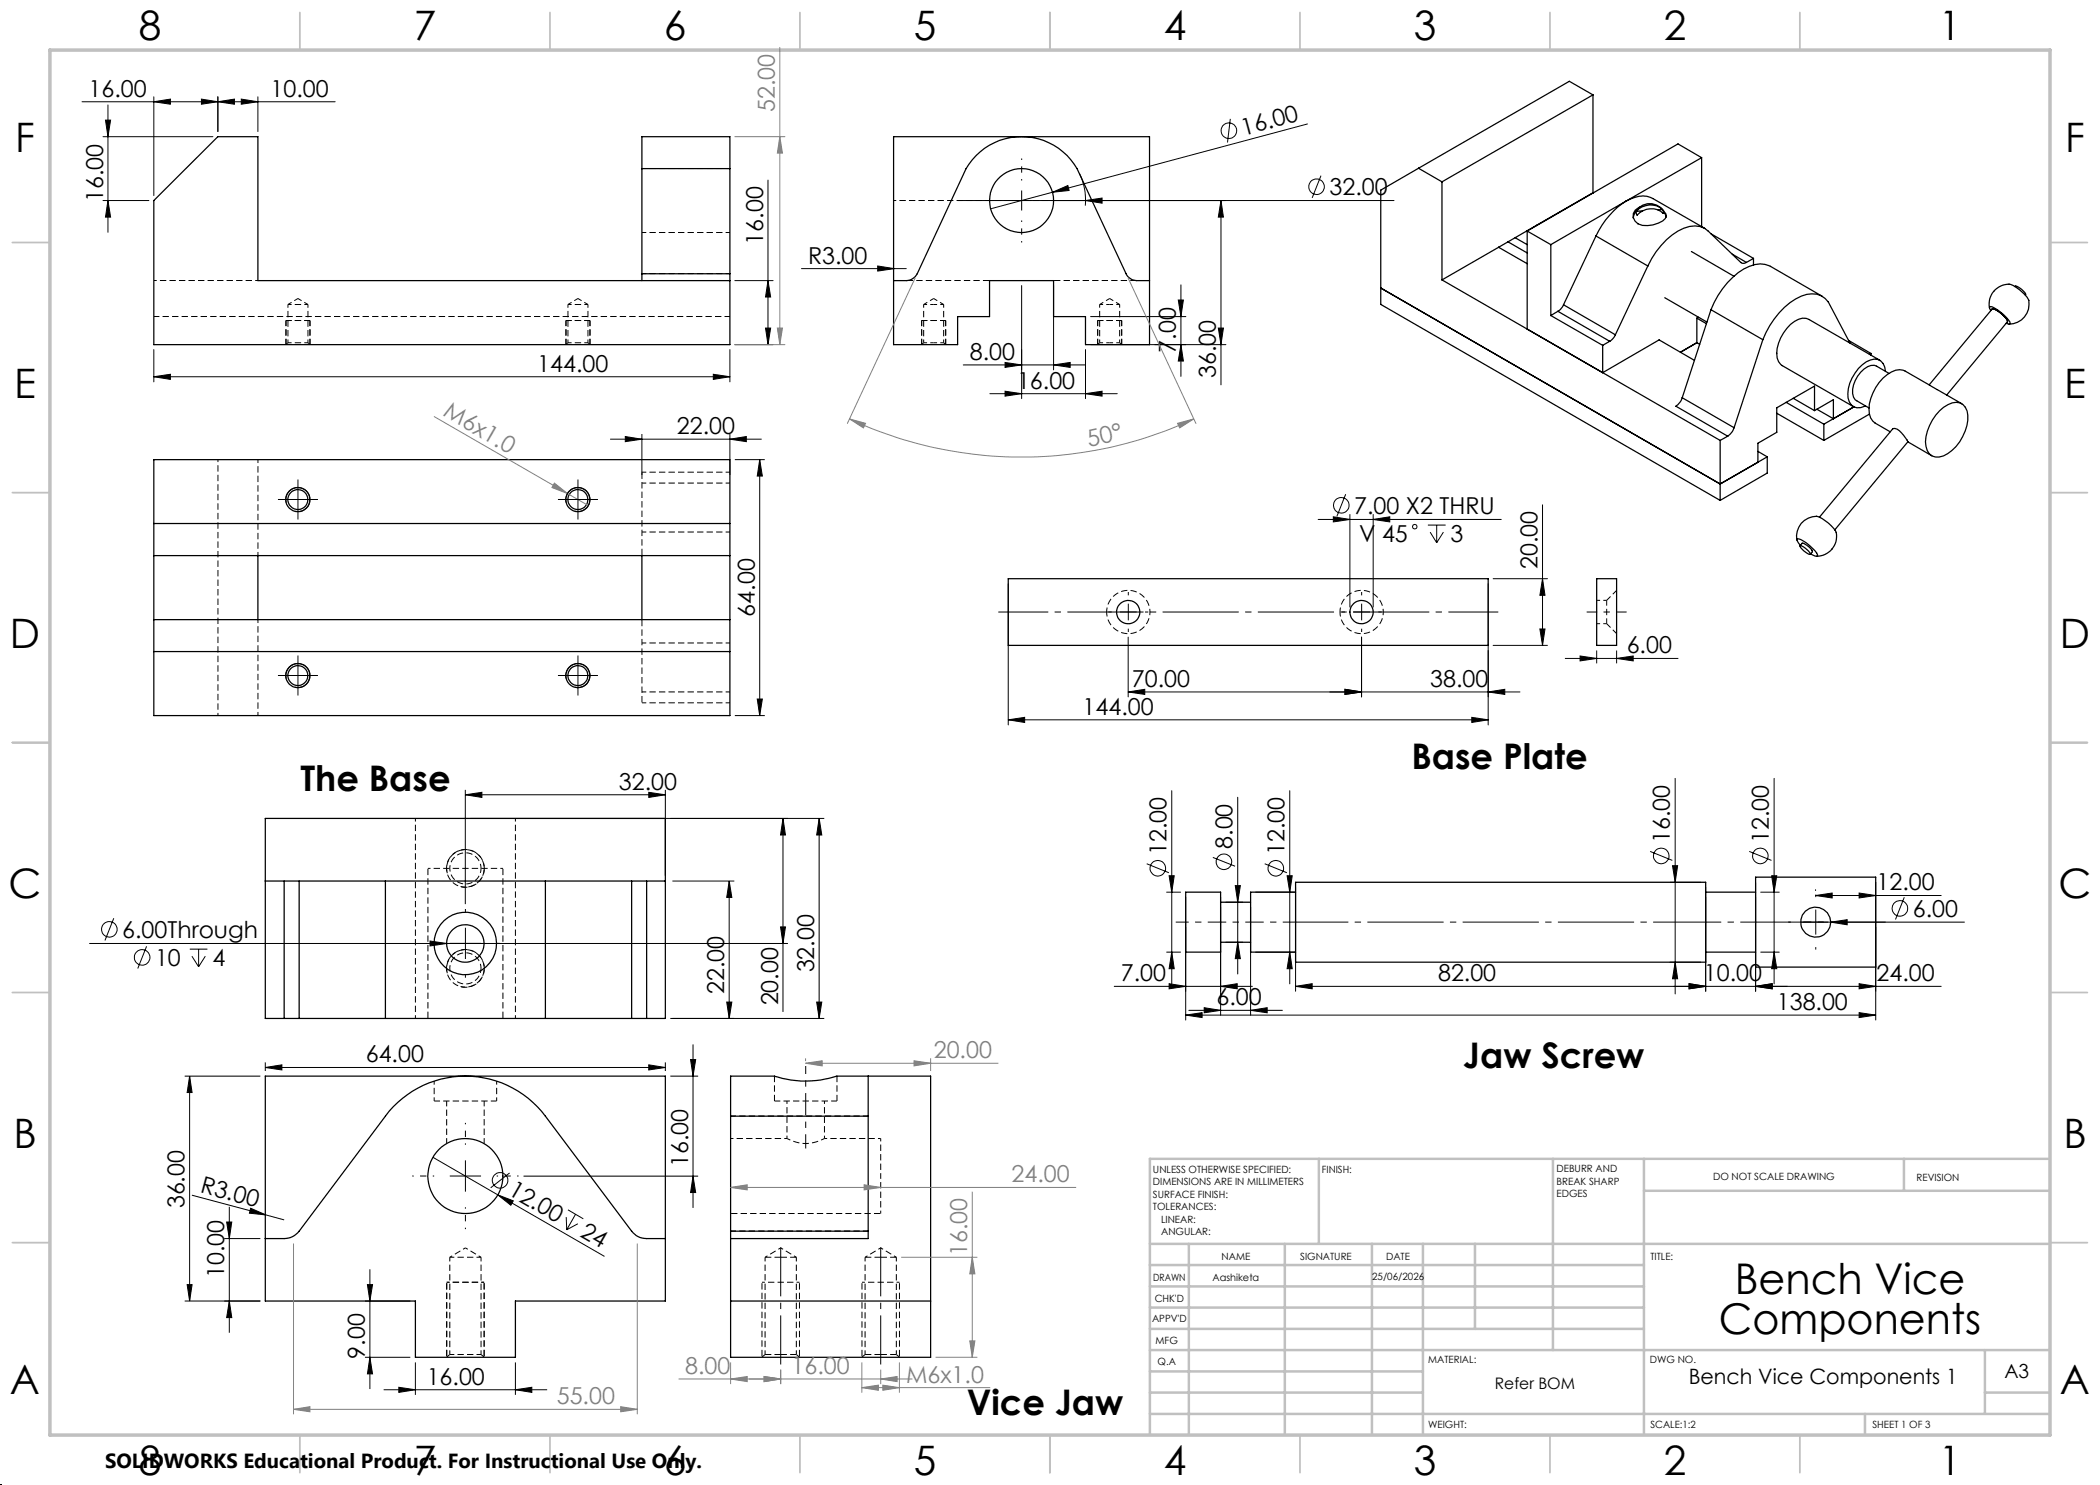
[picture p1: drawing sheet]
<svg xmlns="http://www.w3.org/2000/svg" width="420mm" height="297mm" viewBox="0 0 420 297" stroke-linecap="round" stroke-linejoin="round" font-family="sans-serif">
<g fill="none" stroke="#000" stroke-width=".25">
<path d="M318.6 19l-30.2 17.4M318.6 19v19.6M318.6 19l-4.7-2.7-30.2 17.4M128.4 33.7v-6.4h17.6v6.4M128.4 33.7h17.6M128.4 33.7v21M146 33.7v21M178.7 27.3h51.2v41.6h-12.8v-5.6h-6.4v-7.2h-12.8v7.2h-6.4v5.6h-12.8zM283.7 33.7l-7.5 4.3v22.9l67.8 39.2M283.7 33.7l4.7 2.7M288.4 36.4v19.6M318.6 38.6l-11.3 6.5"/>
<path d="M318.6 38.6h.1M340.3 31.5l-4.7-2.7-30.2 17.4M340.3 31.5l-15.1 8.7M340.3 31.5v13.8M30.8 40.1l12.8-12.8h8v28.8h94.4v12.8h-115.2zM128.4 54.7v1.4M128.4 54.7h17.6M146 54.7v1.4M178.7 56.1h2.6a2.57 2.57 0 0 0 2.1-1.4l9.8-21a12.8 12.8 0 0 1 22.2 0l9.8 21a2.46 2.46 0 0 0 2.2 1.4h2.5M276.2 57.6l67.8 39.2 9.4-5.4M288.4 56l55.6 32.1M299.7 49.5l-11.3 6.5"/>
<path d="M299.7 49.5l5.7 3.2M301.6 48.4l3.8 2.2M303 47.6l2.4 1.3M305.4 46.2v19.6M305.4 46.2l4.8 2.7M307.3 45.1h.1M307.3 45.1l-7.6 4.4M310.2 48.9v14.2M319.2 47.2l10.4 6M319.2 47.2l-6.5 13.8M325.2 40.2a16.8 16.8 0 0 0-6 7M325.2 40.2a5.4 5.4 0 0 1 5.4-.5l10.4 6"/>
<path d="M325.2 40.2l-15 8.7M327.9 41.4a1.78 1.78 0 0 0-1.3 1.6 1.78 1.78 0 0 0 1 1.8 5.3 5.3 0 0 0 5.5-1.1l.2-.5-.1-.4-.3-.3M328.5 42.2l-1.2 .1M329.6 53.2l-6.5 13.8M332.5 41.9a3.7 3.7 0 0 0-5.2 .4M332.5 41.9l.2 .4-.1 .4a3.7 3.7 0 0 0-5.2 .3l-.1-.7M332.5 41.9l-.9 .1M333 59.5l8.4 4.9M333.2 43.4a3.3 3.3 0 0 0-3.3-2.7 3.3 3.3 0 0 0-3.3 2.9M338.3 50.3l8.5 4.9M342.2 46.8l8.5 4.9M346.5 50.8l2.8 1.7"/>
<path d="M349.3 52.5a.98 .98 0 0 1-1.1 0l-6.6-6.3a4.2 4.2 0 0 0-4.8-.6 14.5 14.5 0 0 0-7.2 7.6M350.7 51.7l-1.4 .8M350.7 51.7v1.3M364.5 59.3l-10.4-6a5.2 5.2 0 0 0-5.3 .5 16.3 16.3 0 0 0-6.6 8.1M403 57.3l.1-.1a3.1 3.1 0 0 1 2 1.7v.1M310.2 63.1l10.3 6M311.6 62.3l-1.4 .8M311.6 62.3l10.3 6M312.7 61l-.6 .9-.5 .4M312.7 61l10.4 6M320.5 69.1v5.4l11.3-6.5 7.1 4.1M321.9 68.3l-1.4 .8"/>
<path d="M323.1 67l-.5 .7-.7 .6M336.4 79.5a3.4 3.4 0 0 1-1.2 1.7l10.3 6M336.4 79.5l10.4 6M339.4 68.5l-3.3 1.9M339.4 63.6v4.9M339.4 68.5l.5 .4M339.4 63.6l1.9 1.1M339.7 63.5l-.3 .1M342.2 61.9l10.4 6M342.2 61.9l-5.8 17.6M352.6 67.9a15.7 15.7 0 0 1 7.7-8.7 4.2 4.2 0 0 1 5.4 1.2l4.3 8.2M352.6 67.9l-5.8 17.6"/>
<path d="M358.6 79.7l4.3 2.4M369.7 68.1l4.5 2.6M374.2 70.7l-.3 .2M374.2 70.7v.3M376 72.1l-14.2-8.2a3.8 3.8 0 0 0-4.4 1.8 7.7 7.7 0 0 0-2 5.9l.3 .7 .7 .8 14.3 8.2M377.1 74.3a2.17 2.17 0 0 0-3-2.3 7.9 7.9 0 0 0-4.5 7.6 2.17 2.17 0 0 0 3.5 1.6M377.8 74.7l-2.5-1.5a2.28 2.28 0 0 0-2.5 .6 5.7 5.7 0 0 0-2.1 5.6l.3 .5 2.8 1.7M385.9 77l-4.9-2.8a2.76 2.76 0 0 0-2.7 .2 9 9 0 0 0-4.4 8.4l.2 .8 .4 .6 .5 .4 3 1.8M386 77.1l1.4 .8M387.5 77.9l4.9 2.8M397.9 61.6a3.9 3.9 0 0 1 4.3-4.7 8.2 8.2 0 0 1 3.6 3.2 4 4 0 0 1-4 4.7M398.1 62.1l-.2-.5v-.2l.2-.1a8.5 8.5 0 0 1 3.9 3l-.1 .5-.7-.1"/>
<path d="M398.4 61.8a4.1 4.1 0 0 1 2.9 2l.2 .5M398.4 61.8a1.05 1.05 0 0 1 1.1 .4l1.1 .8a1.98 1.98 0 0 1 .9 1.3M398.4 61.8l-12.6 15.2M401.5 64.3l-12.2 14.7M30.8 91.9h115.2v51.2h-115.2zM344 88.1v12M345.5 87.2l-1.5 .9M346.8 85.5a3.4 3.4 0 0 1-1.3 1.7M351.6 90.3l1.8 1.1M353.4 91.4v3.2l-9.4 5.5M355.4 82.7l9.4 5.4M357.2 80.5l7.6 4.3"/>
<path d="M362.9 82.1v-4.9l-7.5 4.4v4.9l-3.8 2.1v3.9M362.9 82.1l3.8-2.2v3.8M363.4 81.8l3.3 1.9M364.8 84.8v3.3M366.7 83.7l4.1-2.3-6 3.4M373.9 82.8l-9.1 5.3M378.5 85.8l-14.6 17.6M378.5 85.8a.97 .97 0 0 1 1.4 .3l.8 1 .9 1.3M381.6 88.4l-14.6 17.6M381.6 88.4l4.8 2.8M387.9 82.2a4.7 4.7 0 0 1 4.1-1.6 2.64 2.64 0 0 1 1.6 2.4 9.1 9.1 0 0 1-4.9 8.2 2.35 2.35 0 0 1-3.5-1.9 8.8 8.8 0 0 1 2.7-7.1zM30.8 104.7h115.2"/>
<path d="M30.8 111.1h115.2M51.6 111.1v12.8M128.4 111.1v12.8M201.6 115.7h96v13.4h-96zM319.3 115.7h4v13.4h-4zM359.4 108a4 4 0 0 1 4.1-4.7 7.5 7.5 0 0 1 3.7 3.2 4 4 0 0 1-3.9 4.8M360 109.1l.4-.4a3.1 3.1 0 0 1 2.1 1.6l-.4 .6M360 109.1a3.1 3.1 0 0 1 2.1 1.8 2.92 2.92 0 0 1-2.1-1.8zM360.1 109.1a1.24 1.24 0 0 1-.6-1.3 6.8 6.8 0 0 1 4 3.1v.3a1.61 1.61 0 0 1-1.4-.4M30.8 130.3h115.2M30.8 123.9h115.2M53.1 176.2h80"/>
<path d="M56.8 176.2v27.5M59.8 176.2v27.5M77.1 176.2v27.5M109.1 176.2v27.5M126.3 176.2v27.5M129.3 176.2v27.5M237.1 178.4h7v12h-7zM259.1 176.5h82v15.9h-82zM259.1 178.4h-9v12h9M341.1 178.4h10M351.1 175.4h24v18h-24zM244.1 188.5h6"/>
<path d="M244.1 180.4h6M341.1 190.4h10M53.1 215.2h80v45h-30v11.3h-20v-11.3h-30zM56.8 203.7h3M56.8 203.7h-3.7v-40h80v40h-3.8M59.8 203.7h17.3M77.1 203.7h32M109.1 203.7h17.2M126.3 203.7h3M173.6 215.2v32.5h-27.5M146.1 223.2v-8h8.8a20.1 20.1 0 0 0 12.5 0h18.7v56.3h-40v-23.8M146.1 223.2v23"/>
<path d="M146.1 223.2h27.5M53.1 247.7h3.7a3.8 3.8 0 0 0 3-1.5l17.3-23a20 20 0 0 1 32 0l17.2 23a3.7 3.7 0 0 0 3 1.5h3.8M146.1 246.2v1.5M146.1 246.2h27.5M146.1 260.2h40"/>
<circle cx="204.3" cy="40.1" r="6.4"/>
<circle cx="59.6" cy="99.9" r="2.41"/>
<circle cx="59.6" cy="99.9" r="1.99"/>
<circle cx="115.6" cy="99.9" r="2"/>
<circle cx="115.6" cy="99.9" r="2.42"/>
<circle cx="59.6" cy="135.1" r="2.41"/>
<circle cx="59.6" cy="135.1" r="1.99"/>
<circle cx="115.6" cy="135.1" r="2"/>
<circle cx="115.6" cy="135.1" r="2.42"/>
<circle cx="225.6" cy="122.4" r="2.34"/>
<circle cx="272.3" cy="122.4" r="2.33"/>
<circle cx="93.1" cy="188.7" r="6.2"/>
<circle cx="93.1" cy="188.7" r="3.7"/>
<circle cx="363.1" cy="184.4" r="3"/>
<circle cx="93.1" cy="235.2" r="7.5"/>
</g>
<path d="M61.6 68.5h-4M61.6 60.9h-4M117.6 68.5h-4M117.6 60.9h-4M86.8 216.2v4M99.3 220.2v-4M164.9 227.7a7.5 7.5 0 0 1-7.5 0" fill="none" stroke="#000" stroke-width=".2" stroke-dasharray="1.3 .6" stroke-dashoffset=".5" stroke-linecap="butt"/>
<path d="M30.8 63.3h115.2M323.3 118.1l-2 2M321.3 120.1v4.6M321.3 124.7l2 2M96.9 173.7a3.8 3.8 0 0 1-5.6 3.3 3.8 3.8 0 0 1-.4-6.4 3.8 3.8 0 0 1 5.9 2.6l.1 .5M96.9 193.7a3.8 3.8 0 0 1-5.6 3.3 3.8 3.8 0 0 1-.4-6.4 3.8 3.8 0 0 1 5.9 2.6l.1 .5M89.3 220.2v8.5M96.8 228.7v-8.5M173.6 223.2h-27.5M173.6 246.2h-27.5" fill="none" stroke="#000" stroke-width=".2" stroke-dasharray="1.3 .6" stroke-dashoffset=".2" stroke-linecap="butt"/>
<g fill="none" stroke="#000" stroke-width=".2" stroke-dasharray="1.3 .6" stroke-dashoffset=".7" stroke-linecap="butt">
<path d="M30.8 56.1h20.8M157.4 220.2v7.5M157.4 227.7h-11.3M164.9 227.7v-7.5M176.1 235.2v-7.5M176.1 227.7h-11.2M93.1 249.6l-3.1 1.9M96.2 251.5l-3.1-1.9M156.1 249.6l-3.1 1.9M159.3 251.5l-3.2-1.9M176.1 242.7v-7.5M176.1 249.6l-3.1 1.9"/>
<path d="M179.3 251.5l-3.2-1.9"/>
</g>
<g fill="none" stroke="#000" stroke-width=".2" stroke-dasharray="1.3 .6" stroke-dashoffset=".4" stroke-linecap="butt">
<path d="M146 33.7h-17.6M59.6 59.7l-2 1.2M115.6 59.7l-2 1.2M128.4 46.5h17.6M146 54.7h-17.6M186.7 59.7l-2 1.2M221.9 59.7l-2 1.2M61.6 60.9l-2-1.2M117.6 60.9l-2-1.2M188.7 60.9l-2-1.2M223.9 60.9l-2-1.2M128.4 96.6h17.6"/>
<path d="M146 94.4h-17.6M128.4 106.4h17.6M128.4 128.6h17.6M146 138.4h-17.6M221.3 122.4a4.3 4.3 0 0 0 6.4 3.8 4.3 4.3 0 0 0 .4-7.4 4.3 4.3 0 0 0-6.7 3.1l-.1 .5M268 122.4a4.3 4.3 0 0 0 6.3 3.8 4.3 4.3 0 0 0 .5-7.4 4.3 4.3 0 0 0-6.8 3.1v.5M128.4 140.6h17.6M96.2 173.7a3.1 3.1 0 0 1-4.5 2.8 3.1 3.1 0 0 1-.4-5.4 3.1 3.1 0 0 1 4.9 2.1v.5M96.2 193.7a3.1 3.1 0 0 1-4.5 2.8 3.1 3.1 0 0 1-.4-5.4 3.1 3.1 0 0 1 4.9 2.1v.5M90 251.5v19.4M96.2 251.5h-6.2M153 251.5v19.4"/>
<path d="M173 251.5v19.4M90 270.9l-.7 .6M96.2 270.9h-6.2M96.2 270.9v-19.4M96.9 271.5l-.7-.6M153 270.9l-.6 .6M159.3 270.9v-19.4M159.9 271.5l-.6-.6M173 270.9l-.6 .6M179.3 270.9v-19.4M179.9 271.5l-.6-.6"/>
</g>
<g fill="none" stroke="#000" stroke-width=".2" stroke-dasharray="1.3 .6" stroke-linecap="butt">
<path d="M57.6 68.5l-.4 .4M62 68.9l-.4-.4M113.6 68.5l-.4 .4M118 68.9l-.4-.4M184.7 68.5l-.4 .4M189.2 68.9l-.5-.4M219.9 68.5l-.4 .4M224.4 68.9l-.5-.4M154.9 215.2v5M167.4 220.2v-5M156.1 251.5h-3.1M159.3 251.5h-3.2"/>
<path d="M176.1 251.5h-3.1M179.3 251.5h-3.2M156.1 270.9h-3.1M159.3 270.9h-3.2M176.1 270.9h-3.1M179.3 270.9h-3.2"/>
</g>
<g fill="none" stroke="#000" stroke-width=".2" stroke-dasharray="1.3 .6" stroke-dashoffset=".6" stroke-linecap="butt">
<path d="M57.6 60.9v7.6M61.6 68.5v-7.6M113.6 60.9v7.6M117.6 68.5v-7.6M184.7 60.9v7.6M186.7 68.5h-2M186.7 60.9h-2M188.7 68.5h-2M188.7 60.9h-2M188.7 68.5v-7.6M219.9 60.9v7.6M221.9 68.5h-2"/>
<path d="M221.9 60.9h-2M223.9 68.5h-2M223.9 60.9h-2M223.9 68.5v-7.6M51.6 91.9v19.2M51.6 123.9v19.2M319.3 124.7h2M321.3 120.1h-2M83.1 163.7v40M103.1 163.7v40"/>
</g>
<path d="M197.9 56.1h-16.6M227.4 56.1h-16.7M128.4 111.1v-16.7M128.4 140.6v-16.7M85.6 173.7v30M100.6 203.7v-30M146.1 242.7h30" fill="none" stroke="#000" stroke-width=".2" stroke-dasharray="1.3 .6" stroke-dashoffset="-.1" stroke-linecap="butt"/>
<path d="M178.7 40.1h51.2M43.6 91.9v51.2M100.6 173.7h-15" fill="none" stroke="#000" stroke-width=".2" stroke-dasharray="1.3 .6" stroke-dashoffset=".8" stroke-linecap="butt"/>
<path d="M86.8 220.2h12.5M154.9 220.2h12.5" fill="none" stroke="#000" stroke-width=".2" stroke-dasharray="1.3 .6" stroke-dashoffset=".1" stroke-linecap="butt"/>
<g fill="none" stroke="#000" stroke-width=".2">
<path d="M30.8 19.4v19.7M40.3 19.8l3.3 .6-3.3 .4zM43.6 19.4v6.9M48.3 19.8l3.3 .6-3.3 .4zM51.6 19.4v6.9M16.4 20.4h50.6M20.6 27.3h22M21.1 24h1l-.5 3.3zM21.6 21v25.5M30.8 20.4l3.3-.6v1zM43.6 20.4l3.3-.6v1zM153.6 36v32.9"/>
<path d="M20.6 40.1h9.2M21.6 40.1l.5 3.3h-1zM147 56.1h7.6M153.6 56.1l.5 3.3h-1zM30.8 75.3l3.3-.4v1zM30.8 69.9v6.5M30.8 75.3h115.2M142.7 74.9l3.3 .4-3.3 .6zM146 69.9v6.5M147 68.9h7.6M153.1 65.6h1l-.5 3.3z"/>
</g>
<g fill="none" stroke="#c0c0c0" stroke-width=".35">
<path d="M60 2.5v7.5M110 2.5v7.5M160 2.5v7.5M210 2.5v7.5M260 2.5v7.5M310 2.5v7.5M360 2.5v7.5M2.5 48.5h7.5M410 48.5h7.5M2.5 98.5h7.5M410 98.5h7.5M2.5 148.5h7.5"/>
<path d="M410 148.5h7.5M2.5 198.5h7.5M410 198.5h7.5M2.5 248.5h7.5M410 248.5h7.5M60 287v7.5M110 287v7.5M160 287v7.5M210 287v7.5M260 287v7.5M310 287v7.5M360 287v7.5"/>
</g>
<g fill="none" stroke="#c0c0c0" stroke-width=".5">
<path d="M263.8 231.8v17M310.6 231.8v38.2M328.8 231.8v55.2M328.8 238.2h81.2M380.8 231.8v6.4M410 231.8h-180v55.2M230 248.8h180M230 257.3h98.8M230 253h98.8M237.8 248.8v38.2M257 248.8v38.2M274.4 248.8v38.2"/>
<path d="M284.6 248.8v38.2M295 248.8v17M230 265.8h98.8M230 261.5h98.8M230 278.5h54.6M230 274.3h54.6M230 270h180M397 278.5h13M397 270v12.8M230 282.8h180M373 282.8v4.2"/>
</g>
<path d="M10 10h400v277h-400z" fill="none" stroke="#c0c0c0" stroke-width=".7"/>
<path d="M21.1 24h1l-.5 3.3zM30.8 20.4l3.3-.6v1zM43.6 20.4l3.3-.6v1zM40.3 19.8l3.3 .6-3.3 .4zM48.3 19.8l3.3 .6-3.3 .4zM21.6 40.1l.5 3.3h-1zM153.6 56.1l.5 3.3h-1zM30.8 75.3l3.3-.4v1zM142.7 74.9l3.3 .4-3.3 .6zM153.1 65.6h1l-.5 3.3z" fill="#000"/>
<path d="M156 9.5v59.4M147 27.3h10M156 27.3l.5 3.3h-1zM147 68.9h10" fill="none" stroke="#808080" stroke-width=".2"/>
<path d="M156 27.3l.5 3.3h-1z" fill="#808080"/>
<path d="M155.5 65.6h1l-.5 3.3z" fill="none" stroke="#808080" stroke-width=".2"/>
<path d="M155.5 65.6h1l-.5 3.3z" fill="#808080"/>
<path d="M122 87.8h30.3M125.1 87.3l3.3 .5-3.3 .5zM128.4 86.8v8.2M146 87.8l3.3-.5v1zM146 86.8v8.2M147 91.9h6M151.9 91.9l.6 3.3h-1.1zM151.9 91.9v51.2M151.4 139.8h1.1l-.6 3.3zM147 143.1h6" fill="none" stroke="#000" stroke-width=".2"/>
<path d="M57.2 68.9v-4.8M62 68.9v-4.8M62 64.1h-4.8M113.2 68.9v-4.8M118 68.9v-4.8M118 64.1h-4.8" fill="none" stroke="#000" stroke-width=".2" stroke-dasharray="1.3 .6" stroke-dashoffset=".1" stroke-linecap="butt"/>
<path d="M125.1 87.3l3.3 .5-3.3 .5zM146 87.8l3.3-.5v1zM151.9 91.9l.6 3.3h-1.1zM151.4 139.8h1.1l-.6 3.3z" fill="#000"/>
<path d="M86.8 83.3l26.7 15.4M110.9 96.6l2.6 2.1-3.1-1.2zM113.5 98.7l4.2 2.4" fill="none" stroke="#808080" stroke-width=".2"/>
<path d="M110.9 96.6l2.6 2.1-3.1-1.2z" fill="#808080"/>
<g fill="none" stroke="#000" stroke-width=".2">
<path d="M210.5 38.4l3.1-1.3 .2 1zM215.9 34.6a12.4 12.4 0 0 1 1.2 6.5M246.1 23.8l-.6 4.7M261.5 24.8l-63.4 17M264.2 35.1l-1.8 4.5M160.3 53.7h21M175.5 53.2l3.4 .5-3.4 .5zM191.5 40.1h87.3M204.3 57.1v22.6M210.7 57.1v16.9M217.1 40.1l3.3-.5v1zM236.2 57v18.3"/>
<path d="M244.2 40.1l.5 3.3h-1zM244.2 40.1v36.9M192.7 73h24.4M198 78.7h25.4M201 72.5l3.3 .5-3.3 .5zM201 78.2l3.3 .5-3.3 .5zM210.7 73l3.3-.5v1zM217.1 78.7l3.3-.5v1zM217.1 69.9v9.8M218.1 68.9h27.1M218.1 63.3h19.1M235.7 60h1l-.5 3.3z"/>
<path d="M236.2 68.9l.5 3.3h-1zM243.7 65.6h1l-.5 3.3zM57.3 100.5a2.41 2.41 0 0 1 2.1-3 2.41 2.41 0 0 1 2.6 2.6 2.41 2.41 0 0 1-3.1 2.1M113.2 100.5a2.41 2.41 0 0 1 2.2-3 2.41 2.41 0 0 1 2.6 2.6 2.41 2.41 0 0 1-3.1 2.1M57.3 135.7a2.41 2.41 0 0 1 2.1-3 2.41 2.41 0 0 1 2.6 2.6 2.41 2.41 0 0 1-3.1 2.1M113.2 135.7a2.41 2.41 0 0 1 2.2-3 2.41 2.41 0 0 1 2.6 2.6 2.41 2.41 0 0 1-3.1 2.1"/>
<circle cx="245.8" cy="26.2" r="1.56"/>
<circle cx="263.3" cy="37.3" r="1.55"/>
</g>
<g fill="none" stroke="#000" stroke-width=".2" stroke-dasharray="15.2 1.3 1.3 1.3" stroke-linecap="butt">
<path d="M57.6 99.9h-2M59.6 99.9v-2M59.6 99.9h-2M59.6 99.9v2M59.6 99.9h2M59.6 97.9v-2M61.6 99.9h2M113.6 99.9h-2M115.6 99.9v-2M115.6 99.9h-2M115.6 99.9v2M115.6 99.9h2"/>
<path d="M115.6 97.9v-2M117.6 99.9h2M59.6 101.9v2M115.6 101.9v2M57.6 135.1h-2M59.6 135.1v-2M59.6 135.1h-2M59.6 135.1v2M59.6 135.1h2M59.6 133.1v-2M59.6 137.1v2M61.6 135.1h2"/>
<path d="M113.6 135.1h-2M115.6 135.1v-2M115.6 135.1h-2M115.6 135.1v2M115.6 135.1h2M115.6 133.1v-2M115.6 137.1v2M117.6 135.1h2"/>
</g>
<path d="M210.5 38.4l3.1-1.3 .2 1zM175.5 53.2l3.4 .5-3.4 .5zM217.1 40.1l3.3-.5v1zM244.2 40.1l.5 3.3h-1zM201 72.5l3.3 .5-3.3 .5zM201 78.2l3.3 .5-3.3 .5zM210.7 73l3.3-.5v1zM217.1 78.7l3.3-.5v1zM236.2 68.9l.5 3.3h-1zM235.7 60h1l-.5 3.3zM243.7 65.6h1l-.5 3.3z" fill="#000"/>
<path d="M183 55.6l-13.5 29.1M225.6 55.6l13.6 29.1M169.9 83.8l3.2 .9-.4 .9z" fill="none" stroke="#808080" stroke-width=".2"/>
<path d="M169.9 83.8l3.2 .9-.4 .9z" fill="#808080"/>
<path d="M235.5 84.7l3.3-.9-2.9 1.8z" fill="none" stroke="#808080" stroke-width=".2"/>
<path d="M235.5 84.7l3.3-.9-2.9 1.8z" fill="#808080"/>
<path d="M169.9 83.8a81.6 81.6 0 0 0 68.9 0M58.7 248.7v34.2M127.5 248.7v34.2M58.7 281.9l3.3-.6v1.1zM58.7 281.9h68.8" fill="none" stroke="#808080" stroke-width=".2"/>
<g fill="none" stroke="#000" stroke-width=".2">
<path d="M36.9 215.2h15.2M37.9 215.2l.5 3.3h-1zM37.9 215.2v45M53.1 213.5l3.3-.5v1zM53.1 212.5v1.7M53.1 213.5h80M129.8 213l3.3 .5-3.3 .5zM133.1 212.5v1.7M134.1 215.2h5.5M138.1 211.9h1l-.5 3.3zM138.6 208.9v32.7M104.7 235.2h34.9"/>
<path d="M138.6 235.2l.5 3.3h-1zM37.4 256.9h1l-.5 3.3zM44.8 247.7h7.3M45.3 244.4h1.1l-.5 3.3zM45.9 241.4v25.2M73.5 256.9h1l-.5 3.3zM74 253.9v23.9M36.9 260.2h15.2M45.9 260.2l.5 3.3h-1.1zM73 260.2h9.1M73 271.5h9.1M74 271.5l.5 3.3h-1z"/>
<path d="M76.7 278h32.7M79.8 277.5l3.3 .5-3.3 .5zM83.1 272.5v6.5M103.1 278l3.3-.5v1zM103.1 272.5v6.5"/>
</g>
<path d="M184.3 68.9v-4.8M189.1 68.9v-4.8M189.1 64.1h-4.8M219.5 68.9v-4.8M224.3 68.9v-4.8M224.3 64.1h-4.8" fill="none" stroke="#000" stroke-width=".2" stroke-dasharray="1.3 .6" stroke-dashoffset=".1" stroke-linecap="butt"/>
<path d="M204.3 40.1v-2M204.3 40.1h-2M204.3 40.1v2M204.3 40.1h2" fill="none" stroke="#000" stroke-width=".2" stroke-dasharray="15.2 1.3 1.3 1.3" stroke-linecap="butt"/>
<path d="M204.3 36.1v-4.4M200.3 40.1h-4.4M204.3 44.1v4.4M208.3 40.1h4.4" fill="none" stroke="#000" stroke-width=".2" stroke-dasharray="15.2 1.3 1.3 1.3" stroke-dashoffset="14.9" stroke-linecap="butt"/>
<path d="M0 297h.1" fill="none" stroke="#000" stroke-width=".2" stroke-dasharray="1.3 .6"/>
<path d="M37.9 215.2l.5 3.3h-1zM53.1 213.5l3.3-.5v1zM129.8 213l3.3 .5-3.3 .5zM138.1 211.9h1l-.5 3.3zM138.6 235.2l.5 3.3h-1zM45.3 244.4h1.1l-.5 3.3zM37.4 256.9h1l-.5 3.3zM45.9 260.2l.5 3.3h-1.1zM74 271.5l.5 3.3h-1zM73.5 256.9h1l-.5 3.3zM79.8 277.5l3.3 .5-3.3 .5zM103.1 278l3.3-.5v1z" fill="#000"/>
<path d="M0 297h.1" fill="none" stroke="#808080" stroke-width=".2" stroke-dasharray="1.3 .6"/>
<path d="M58.7 281.9l3.3-.6v1.1z" fill="#808080"/>
<path d="M124.1 281.3l3.4 .6-3.4 .5z" fill="none" stroke="#808080" stroke-width=".2"/>
<path d="M124.1 281.3l3.4 .6-3.4 .5z" fill="#808080"/>
<g fill="none" stroke="#000" stroke-width=".2">
<path d="M38.4 239l14.8 4M86.6 231.5l34.3 19.8M99.6 239l3.1 1.2-.5 .8zM101.9 234.6l-3.8 3M50.1 241.6l3.1 1.4-3.3-.4zM53.2 243l3.6 1M113.2 243.4l.1 2.6M113.6 242l3.1 1.8M115.1 242.8l-1.8 3.2M115.6 244.8l-2.3 1.2"/>
<circle cx="100" cy="236.1" r="1.56"/>
</g>
<path d="M99.6 239l3.1 1.2-.5 .8zM50.1 241.6l3.1 1.4-3.3-.4z" fill="#000"/>
<path d="M194.5 238.3v33.2M180.2 251.5h15.3M194.5 251.5l.5 3.3h-1zM187.1 271.5h8.4" fill="none" stroke="#808080" stroke-width=".2"/>
<path d="M89.3 271.4v-14.9M96.8 271.4v-14.9" fill="none" stroke="#000" stroke-width=".2" stroke-dasharray="1.3 .6" stroke-dashoffset="-.2" stroke-linecap="butt"/>
<path d="M96.8 256.5h-7.5" fill="none" stroke="#000" stroke-width=".2" stroke-dasharray="1.3 .6" stroke-dashoffset=".7" stroke-linecap="butt"/>
<path d="M93.1 235.2v-3.1M93.1 235.2h-3.1M93.1 235.2v3.1M93.1 235.2h3.1" fill="none" stroke="#000" stroke-width=".2" stroke-dasharray="15.2 1.3 1.3 1.3" stroke-linecap="butt"/>
<path d="M86.8 235.2h-4.3M93.1 229v-4.4M99.3 235.2h4.4M93.1 241.5v4.3" fill="none" stroke="#000" stroke-width=".2" stroke-dasharray="15.2 1.3 1.3 1.3" stroke-dashoffset="15" stroke-linecap="butt"/>
<path d="M194.5 251.5l.5 3.3h-1z" fill="#808080"/>
<path d="M194 268.2h1l-.5 3.3z" fill="none" stroke="#808080" stroke-width=".2"/>
<path d="M194 268.2h1l-.5 3.3z" fill="#808080"/>
<path d="M172.4 277.5l3.3-.5v1.1zM172.4 272.5v6M172.4 277.5h25.6M179.9 272.5v6" fill="none" stroke="#808080" stroke-width=".2"/>
<path d="M172.4 277.5l3.3-.5v1.1z" fill="#808080"/>
<path d="M176.6 277l3.3 .5-3.3 .6z" fill="none" stroke="#808080" stroke-width=".2"/>
<path d="M176.6 277l3.3 .5-3.3 .6z" fill="#808080"/>
<path d="M135.7 275.8h20.4M146.1 272.5v4.3M152.8 275.3l3.3 .5-3.3 .5zM156.1 273.9v2.9" fill="none" stroke="#808080" stroke-width=".2"/>
<path d="M152.8 275.3l3.3 .5-3.3 .5z" fill="#808080"/>
<path d="M146.1 275.8l3.3-.5v1z" fill="none" stroke="#808080" stroke-width=".2"/>
<path d="M146.1 275.8l3.3-.5v1z" fill="#808080"/>
<path d="M149.8 275.8h32.7M152.8 275.3l3.3 .5-3.3 .5zM156.1 273.9v2.9M176.1 273.9v2.9" fill="none" stroke="#808080" stroke-width=".2"/>
<path d="M152.8 275.3l3.3 .5-3.3 .5z" fill="#808080"/>
<path d="M176.1 275.8l3.3-.5v1z" fill="none" stroke="#808080" stroke-width=".2"/>
<path d="M176.1 275.8l3.3-.5v1z" fill="#808080"/>
<path d="M146.1 237.5l3.3-.5v1zM146.1 237.5h69.1" fill="none" stroke="#808080" stroke-width=".2"/>
<path d="M146.1 237.5l3.3-.5v1z" fill="#808080"/>
<path d="M172.8 237l3.3 .5-3.3 .5z" fill="none" stroke="#808080" stroke-width=".2"/>
<path d="M172.8 237l3.3 .5-3.3 .5z" fill="#808080"/>
<path d="M161.1 212.7l3.3-.5v1zM161.1 211.7v.5M161.1 212.7h38.6M186.1 211.7v2.5" fill="none" stroke="#808080" stroke-width=".2"/>
<path d="M161.1 212.7l3.3-.5v1z" fill="#808080"/>
<path d="M182.8 212.2l3.3 .5-3.3 .5z" fill="none" stroke="#808080" stroke-width=".2"/>
<path d="M182.8 212.2l3.3 .5-3.3 .5z" fill="#808080"/>
<g fill="none" stroke="#000" stroke-width=".2">
<path d="M269.1 98.8l-1.7 4.5M201.6 116.8v28.2M263.6 103.9h36.6M266.7 103.4l3.3 .5-3.3 .5zM270 102.9v18.5M274.6 103.9l3.4-.5v1zM274.6 102.9v18.5M285.6 105h3.5M286 106.4l1.3 2.1M287.3 105v3.5M288.7 106.4l-1.4 2.1M297.6 116.8v28.2"/>
<path d="M298.6 115.7h10.9M308.5 115.7l.5 3.4h-1zM308.5 101v28.1M225.6 138.4l3.4-.5v1zM225.6 138.4h78.4M225.6 127.4v12M269 137.9l3.3 .5-3.3 .5zM272.3 127.4v12M297.6 138.4l3.4-.5v1zM298.6 129.1h10.9M308 125.8h1l-.5 3.3zM313 131.7h22.7"/>
<path d="M316 131.2l3.3 .5-3.3 .5zM319.3 130.1v2.6M323.3 131.7l3.3-.5v1zM323.3 130.1v2.6M93.1 159l3.3-.5v1zM93.1 158v22.8M93.1 159h40M129.8 158.5l3.3 .5-3.3 .5zM133.1 158v17.2M201.6 144l3.3-.5v1zM201.6 144h96M234.4 158.1v38.7"/>
<path d="M247.5 159.5v35.3M258 158.1v38.7M294.4 143.5l3.2 .5-3.2 .5zM335 155.7v43.1M354.8 155.7v41.1M94.1 163.7h70.8M134.5 176.2h12.4M145.8 176.2l.6 3.3h-1.1zM145.8 176.2v27.5M156.6 163.7l.5 3.3h-1zM156.6 163.7v38.7M163.8 163.7l.6 3.3h-1.1z"/>
<path d="M163.8 163.7v40M229.3 172.8l4.5 1.8M233.3 178.4h2.8M233.8 175.2h1l-.4 3.2zM237.1 179.5v24.5M242.6 171.5l4.4 1.7M244.1 179.5v23.6M247.1 177.1h1l-.6 3.3zM251.1 178.4h7.8M252.9 172.8l4.5 1.8M257.4 175.2h1l-.4 3.2zM259.1 177.4v20.9"/>
<path d="M330 170.3l4.5 1.8M334 176.5h6.1M334.5 173.1h1l-.5 3.4zM341.1 177.4v20.9M349.8 170.3l4.5 1.8M351.1 176.5v21.8M352.1 178.4h3.7M354.3 175.2h1.1l-.6 3.2zM363.1 179.1l3.3-.5v1zM363.1 177.9v.2M363.1 179.1h25.1M371.8 178.6l3.3 .5-3.3 .5z"/>
<path d="M375.1 176.5v27.5M380.9 179.5l-1.8 4.4M17.9 188.7h139.7M22.8 183.7l-1.8 4.4M29.3 189.3l-1.7 4.4M38 189.8h3.5M38.4 191.2l1.3 2.2M39.7 189.8v3.6M41.1 191.2l-1.4 2.2M86 188.2l3.3 .5-3.3 .5zM156.1 185.4h1l-.5 3.3zM222.8 197.3h27.7"/>
<path d="M233.3 190.4h2.8M233.8 196.7l3.3 .6-3.3 .5zM234.4 190.4l.4 3.3h-1zM244.1 197.3l3.3-.6v1.1zM245.1 188.5h3.5M245.1 180.4h3.5M247.5 188.5l.6 3.2h-1zM250.1 181.4v21.7M251.1 190.4h7.8M258 190.4l.4 3.3h-1zM259.1 197.3l3.3-.6v1.1zM259.1 197.3h129.1"/>
<path d="M334 192.4h6.1M335 192.4l.5 3.4h-1zM337.8 196.7l3.3 .6-3.3 .5zM351.1 197.3l3.3-.6v1.1zM352.1 190.4h3.7M354.8 190.4l.6 3.3h-1.1zM360.1 184.4h32.8M366.1 184.4l3.3-.5v1.1zM371.8 196.7l3.3 .6-3.3 .5zM134.1 203.7h30.8M145.3 200.4h1.1l-.6 3.3zM163.3 200.4h1.1l-.6 3.3z"/>
<path d="M237.1 203l3.3-.5v1zM237.1 203h138M237.8 202.1h18.7M240.8 201.5l3.3 .6-3.3 .5zM250.1 202.1l3.3-.6v1.1zM371.8 202.5l3.3 .5-3.3 .5z"/>
<circle cx="268.3" cy="101.1" r="1.55"/>
<circle cx="282.9" cy="105.3" r=".44"/>
<circle cx="231.6" cy="173.6" r="1.55"/>
<circle cx="244.8" cy="172.4" r="1.55"/>
<circle cx="255.2" cy="173.6" r="1.55"/>
<circle cx="332.2" cy="171.2" r="1.55"/>
<circle cx="352.1" cy="171.2" r="1.55"/>
<circle cx="21.9" cy="185.9" r="1.55"/>
<circle cx="28.4" cy="191.5" r="1.55"/>
<circle cx="380" cy="181.7" r="1.56"/>
</g>
<path d="M176.1 249.5v23.4M156.1 272.9v-23.4" fill="none" stroke="#000" stroke-width=".2" stroke-dasharray="15.2 1.3 1.3 1.3" stroke-dashoffset="5.4" stroke-linecap="butt"/>
<path d="M161.1 213.2v7" fill="none" stroke="#000" stroke-width=".2" stroke-dasharray="15.2 1.3 1.3 1.3" stroke-dashoffset="13.6" stroke-linecap="butt"/>
<path d="M161.1 220.2v9.5" fill="none" stroke="#000" stroke-width=".2" stroke-dasharray="15.2 1.3 1.3 1.3" stroke-dashoffset="12.4" stroke-linecap="butt"/>
<path d="M152.4 271.4v-14.9M159.9 271.4v-14.9M172.4 271.4v-14.9M179.9 271.4v-14.9" fill="none" stroke="#000" stroke-width=".2" stroke-dasharray="1.3 .6" stroke-dashoffset="-.2" stroke-linecap="butt"/>
<path d="M159.9 256.5h-7.5M179.9 256.5h-7.5" fill="none" stroke="#000" stroke-width=".2" stroke-dasharray="1.3 .6" stroke-dashoffset=".7" stroke-linecap="butt"/>
<path d="M0 297h.1" fill="none" stroke="#000" stroke-width=".2" stroke-dasharray="1.3 .6"/>
<g fill="#000">
<path d="M266.7 103.4l3.3 .5-3.3 .5zM274.6 103.9l3.4-.5v1zM308.5 115.7l.5 3.4h-1zM225.6 138.4l3.4-.5v1zM269 137.9l3.3 .5-3.3 .5zM297.6 138.4l3.4-.5v1zM308 125.8h1l-.5 3.3zM316 131.2l3.3 .5-3.3 .5zM323.3 131.7l3.3-.5v1zM93.1 159l3.3-.5v1zM129.8 158.5l3.3 .5-3.3 .5zM201.6 144l3.3-.5v1z"/>
<path d="M294.4 143.5l3.2 .5-3.2 .5zM145.8 176.2l.6 3.3h-1.1zM156.6 163.7l.5 3.3h-1zM163.8 163.7l.6 3.3h-1.1zM233.8 175.2h1l-.4 3.2zM257.4 175.2h1l-.4 3.2zM334.5 173.1h1l-.5 3.4zM354.3 175.2h1.1l-.6 3.2zM363.1 179.1l3.3-.5v1zM371.8 178.6l3.3 .5-3.3 .5zM86 188.2l3.3 .5-3.3 .5zM156.1 185.4h1l-.5 3.3z"/>
<path d="M234.4 190.4l.4 3.3h-1zM233.8 196.7l3.3 .6-3.3 .5zM244.1 197.3l3.3-.6v1.1zM247.5 188.5l.6 3.2h-1zM247.1 177.1h1l-.6 3.3zM258 190.4l.4 3.3h-1zM259.1 197.3l3.3-.6v1.1zM335 192.4l.5 3.4h-1zM337.8 196.7l3.3 .6-3.3 .5zM351.1 197.3l3.3-.6v1.1zM354.8 190.4l.6 3.3h-1.1zM366.1 184.4l3.3-.5v1.1z"/>
<path d="M371.8 196.7l3.3 .6-3.3 .5zM145.3 200.4h1.1l-.6 3.3zM163.3 200.4h1.1l-.6 3.3zM237.1 203l3.3-.5v1zM240.8 201.5l3.3 .6-3.3 .5zM250.1 202.1l3.3-.6v1.1zM371.8 202.5l3.3 .5-3.3 .5z"/>
</g>
<path d="M92.1 177.3a3.8 3.8 0 0 0 4.7-3.3 3.8 3.8 0 0 0-4-4.1 3.8 3.8 0 0 0-3.3 4.7M92.1 197.3a3.8 3.8 0 0 0 4.7-3.3 3.8 3.8 0 0 0-4-4.1 3.8 3.8 0 0 0-3.3 4.7" fill="none" stroke="#000" stroke-width=".2" stroke-dasharray="1.3 .6" stroke-dashoffset=".3" stroke-linecap="butt"/>
<g fill="none" stroke="#000" stroke-width=".2" stroke-dasharray="15.2 1.3 1.3 1.3" stroke-linecap="butt">
<path d="M225.7 119.1v-.7M272.3 119.1v-.7M222.3 122.4h-.6M225.7 122.4v-1.7M225.7 122.4h-1.7M225.7 122.4v1.7M225.7 122.4h1.6M225.7 125.7v.7M229 122.4h.7M269 122.4h-.7M272.3 122.4v-1.7M272.3 122.4h-1.6"/>
<path d="M272.3 122.4v1.7M272.3 122.4h1.7M272.3 125.7v.7M275.7 122.4h.6M363.1 179.4v-.5M86.8 188.7h-.6M93.1 188.7v-3.1M93.1 188.7h-3.1M93.1 188.7v3.1M93.1 188.7h3.1M93.1 182.4v-.6M93.1 194.9v.7"/>
<path d="M99.3 188.7h.7M358.1 184.4h-.5M363.1 184.4v-2.5M363.1 184.4h-2.5M363.1 184.4v2.5M363.1 184.4h2.5M363.1 189.4v.5M368.1 184.4h.5"/>
</g>
<path d="M317.3 122.4h8" fill="none" stroke="#000" stroke-width=".2" stroke-dasharray="15.2 1.3 1.3 1.3" stroke-dashoffset="13.1" stroke-linecap="butt"/>
<path d="M299.7 122.4h-100" fill="none" stroke="#000" stroke-width=".2" stroke-dasharray="15.2 1.3 1.3 1.3" stroke-dashoffset="5.2" stroke-linecap="butt"/>
<path d="M235.1 184.4h9M250.1 184.4h9" fill="none" stroke="#000" stroke-width=".2" stroke-dasharray="15.2 1.3 1.3 1.3" stroke-dashoffset="12.6" stroke-linecap="butt"/>
<path d="M244.1 184.4h6" fill="none" stroke="#000" stroke-width=".2" stroke-dasharray="15.2 1.3 1.3 1.3" stroke-dashoffset="14.1" stroke-linecap="butt"/>
<path d="M259.1 184.4h82" fill="none" stroke="#000" stroke-width=".2" stroke-dasharray="15.2 1.3 1.3 1.3" stroke-dashoffset="4.7" stroke-linecap="butt"/>
<path d="M341.1 184.4h10" fill="none" stroke="#000" stroke-width=".2" stroke-dasharray="15.2 1.3 1.3 1.3" stroke-dashoffset="12.1" stroke-linecap="butt"/>
<path d="M351.1 184.4h26" fill="none" stroke="#000" stroke-width=".2" stroke-dasharray="15.2 1.3 1.3 1.3" stroke-dashoffset="4.1" stroke-linecap="butt"/>
<g font-size="8.5">
<text x="347" y="258.8">Bench Vice</text>
<text x="343.8" y="266.9">Components</text>
</g>
<g font-size="8.1">
<text x="27.7" y="8">8</text>
<text x="82.7" y="8">7</text>
<text x="132.7" y="8">6</text>
<text x="182.7" y="8">5</text>
<text x="232.7" y="8">4</text>
<text x="282.7" y="8">3</text>
<text x="332.7" y="8">2</text>
<text x="387.7" y="8">1</text>
<text x="3" y="30.4">F</text>
<text x="413" y="30.4">F</text>
<text x="2.8" y="79.6">E</text>
<text x="412.8" y="79.6">E</text>
<text x="2" y="129.6">D</text>
<text x="412" y="129.6">D</text>
<text x="1.7" y="179.6">C</text>
<text x="411.7" y="179.6">C</text>
<text x="2.7" y="229.6">B</text>
<text x="412.7" y="229.6">B</text>
<text x="2" y="278.9">A</text>
<text x="412" y="278.9">A</text>
<text x="27.7" y="295">8</text>
<text x="82.7" y="295">7</text>
<text x="132.7" y="295">6</text>
<text x="182.7" y="295">5</text>
<text x="232.7" y="295">4</text>
<text x="282.7" y="295">3</text>
<text x="332.7" y="295">2</text>
<text x="387.7" y="295">1</text>
</g>
<g font-size="7.1">
<text x="282.3" y="153.8">Base Plate</text>
<text x="60.1" y="158.2">The Base</text>
<text x="292.7" y="213.6">Jaw Screw</text>
<text x="193.4" y="283.1">Vice Jaw</text>
</g>
<g font-size="4.7">
<text x="17.7" y="19.3">16.00</text>
<text x="54.1" y="19.3">10.00</text>
<text x="248.7" y="27.1" transform="rotate(-15 248.7 27.1)">16.00</text>
<text x="20.6" y="40.5" transform="rotate(-90 20.6 40.5)">16.00</text>
<text x="265.9" y="39">32.00</text>
<text x="152.6" y="48.9" transform="rotate(-90 152.6 48.9)">16.00</text>
<text x="161.6" y="52.7">R3.00</text>
<text x="194" y="72">8.00</text>
<text x="235.2" y="70.5" transform="rotate(-90 235.2 70.5)">7.00</text>
<text x="107.5" y="74.3">144.00</text>
<text x="203.4" y="77.7">16.00</text>
<text x="243.2" y="75.7" transform="rotate(-90 243.2 75.7)">36.00</text>
<text x="135.4" y="86.8">22.00</text>
<text x="270.8" y="102.8">7.00 X2 THRU</text>
<text x="271.8" y="108.4">V 45</text>
<text x="290.1" y="108.4">3</text>
<text x="307.5" y="113.9" transform="rotate(-90 307.5 113.9)">20.00</text>
<text x="151" y="123.3" transform="rotate(-90 151 123.3)">64.00</text>
<text x="325.3" y="130.7">6.00</text>
<text x="226.4" y="137.3">70.00</text>
<text x="286" y="137.3">38.00</text>
<text x="216.5" y="142.9">144.00</text>
<text x="123.8" y="157.9">32.00</text>
<text x="233.3" y="171.1" transform="rotate(-90 233.3 171.1)">12.00</text>
<text x="246.5" y="169.8" transform="rotate(-90 246.5 169.8)">8.00</text>
<text x="256.9" y="171.1" transform="rotate(-90 256.9 171.1)">12.00</text>
<text x="334" y="168.6" transform="rotate(-90 334 168.6)">16.00</text>
<text x="353.8" y="168.6" transform="rotate(-90 353.8 168.6)">12.00</text>
<text x="375.3" y="178.1">12.00</text>
<text x="382.6" y="183.4">6.00</text>
<text x="24.5" y="187.6">6.00Through</text>
<text x="31" y="193.2">10</text>
<text x="42.5" y="193.2">4</text>
<text x="162.8" y="194.5" transform="rotate(-90 162.8 194.5)">32.00</text>
<text x="224.2" y="196.2">7.00</text>
<text x="287.6" y="196.2">82.00</text>
<text x="340.8" y="196.2">10.00</text>
<text x="375.3" y="196.2">24.00</text>
<text x="144.8" y="198.8" transform="rotate(-90 144.8 198.8)">22.00</text>
<text x="155.6" y="201.1" transform="rotate(-90 155.6 201.1)">20.00</text>
<text x="243.3" y="201">6.00</text>
<text x="355.4" y="202">138.00</text>
<text x="73.2" y="212.5">64.00</text>
<text x="137.6" y="233.5" transform="rotate(-90 137.6 233.5)">16.00</text>
<text x="39.9" y="238.4" transform="rotate(15 39.9 238.4)">R3.00</text>
<text x="101.4" y="238.8" transform="rotate(30 101.4 238.8)">12.00</text>
<text x="36.9" y="241.7" transform="rotate(-90 36.9 241.7)">36.00</text>
<text x="115.8" y="247.1" transform="rotate(30 115.8 247.1)">24</text>
<text x="44.8" y="255.6" transform="rotate(-90 44.8 255.6)">10.00</text>
<text x="73" y="271.7" transform="rotate(-90 73 271.7)">9.00</text>
<text x="85.3" y="276.9">16.00</text>
</g>
<g font-size="4.7" fill="#808080">
<text x="155" y="22.4" transform="rotate(-90 155 22.4)">52.00</text>
<text x="88.4" y="83.1" transform="rotate(30 88.4 83.1)">M6x1.0</text>
<text x="217.8" y="89.3" transform="rotate(-12 217.8 89.3)">50°</text>
<text x="186.8" y="211.6">20.00</text>
<text x="202.3" y="236.4">24.00</text>
<text x="193.5" y="251.3" transform="rotate(-90 193.5 251.3)">16.00</text>
<text x="137" y="274.8">8.00</text>
<text x="158.3" y="274.8">16.00</text>
<text x="111.4" y="280.8">55.00</text>
<text x="181.2" y="276.5">M6x1.0</text>
</g>
<text font-size="4.2" x="337.7" y="276.8">Bench Vice Components 1</text>
<text font-size="4.1" x="21" y="293.7">SOLIDWORKS Educational Product. For Instructional Use Only.</text>
<text font-size="3.9" x="400.9" y="275.5">A3</text>
<text font-size="3.2" x="299" y="277.9">Refer BOM</text>
<g font-size="2">
<text x="230.6" y="234.6">UNLESS OTHERWISE SPECIFIED:</text>
<text x="230.6" y="237.1">DIMENSIONS ARE IN MILLIMETERS</text>
<text x="230.6" y="239.6">SURFACE FINISH:</text>
<text x="264.4" y="234.6">FINISH:</text>
<text x="311.3" y="234.5">DEBURR AND</text>
<text x="311.3" y="237">BREAK SHARP</text>
<text x="311.3" y="239.5">EDGES</text>
<text x="342.6" y="236">DO NOT SCALE DRAWING</text>
<text x="383.3" y="236.2">REVISION</text>
<text x="230.6" y="242.1">TOLERANCES:</text>
<text x="232.2" y="244.6">LINEAR:</text>
<text x="232.2" y="247.1">ANGULAR:</text>
<text x="244.3" y="252">NAME</text>
<text x="260" y="251.9">SIGNATURE</text>
<text x="277.2" y="251.9">DATE</text>
<text x="330.1" y="251.9">TITLE:</text>
<text x="230.6" y="256.1">DRAWN</text>
<text x="242.5" y="256.1">Aashiketa</text>
<text x="274.4" y="255.9">25/06/2026</text>
<text x="230.9" y="260.3">CHK'D</text>
<text x="230.4" y="264.4">APPV'D</text>
<text x="231.1" y="268.8">MFG</text>
<text x="231.5" y="273">Q.A</text>
<text x="285.6" y="272.5">MATERIAL:</text>
<text x="330" y="272.5">DWG NO.</text>
<text x="285.6" y="285.5">WEIGHT:</text>
<text x="330.1" y="285.6">SCALE:1:2</text>
<text x="374.5" y="285.6">SHEET 1 OF 3</text>
</g>
</svg>
